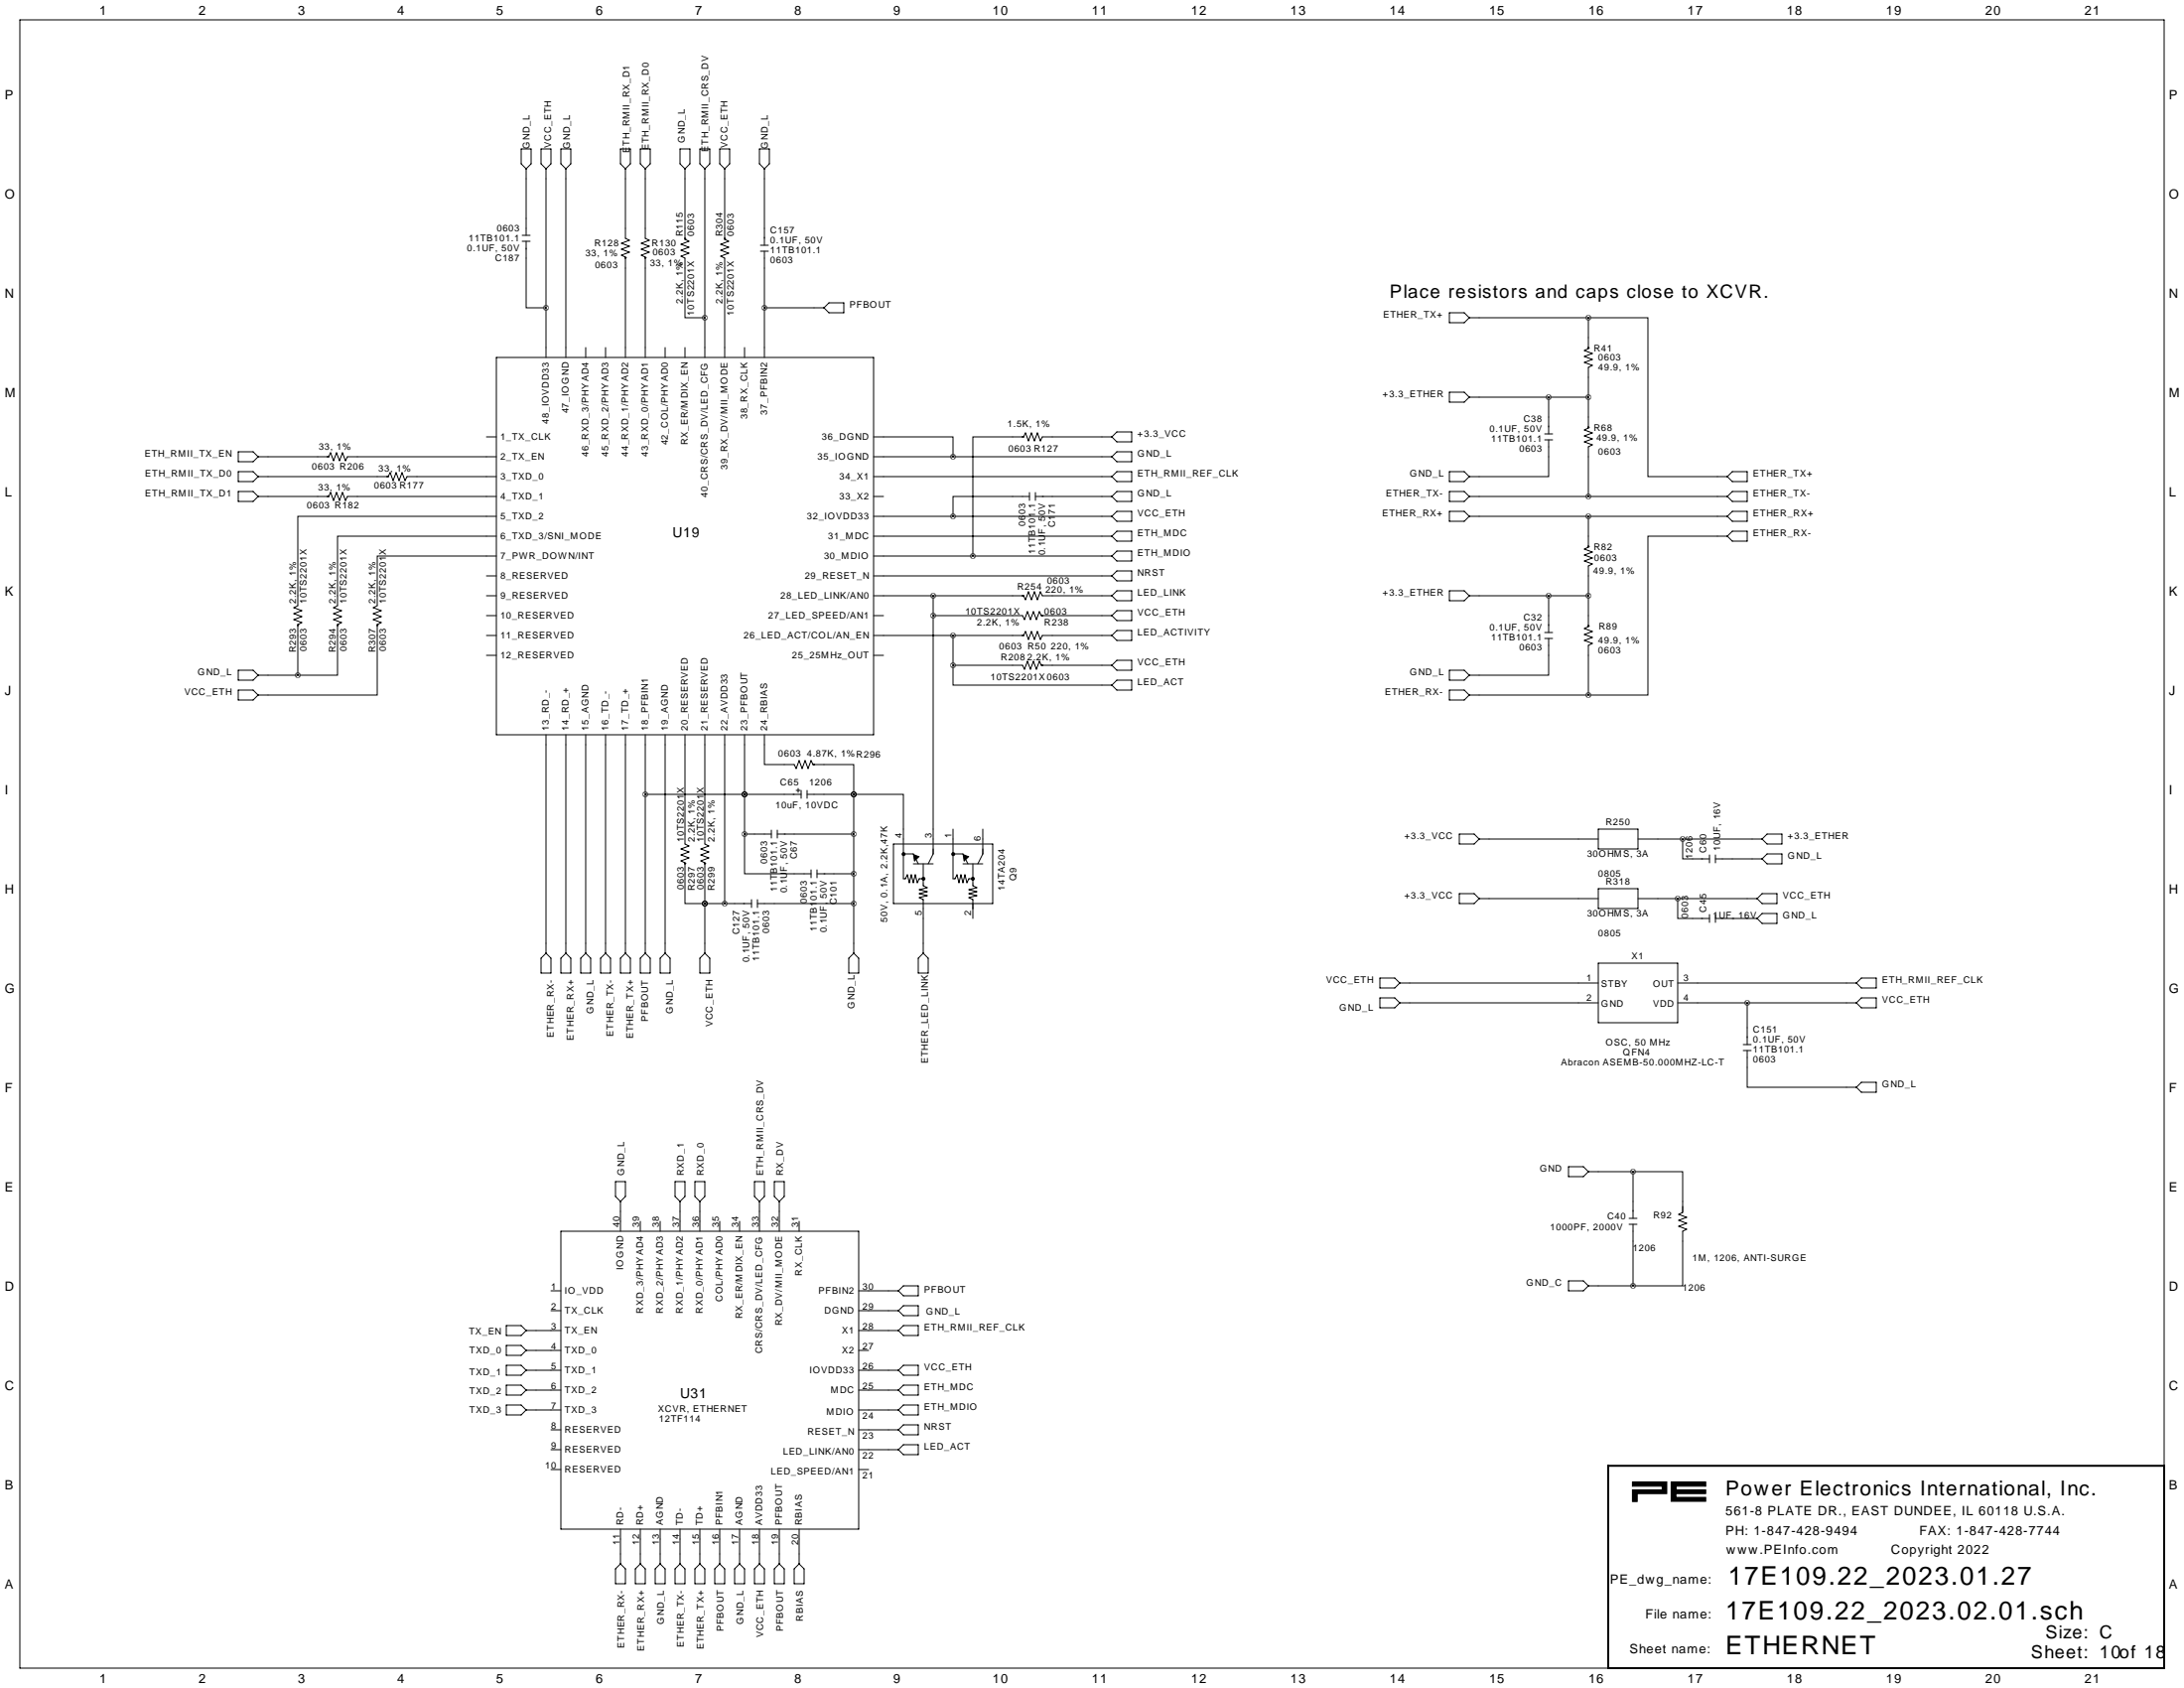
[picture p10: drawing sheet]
<svg xmlns="http://www.w3.org/2000/svg" width="559mm" height="432mm" viewBox="0 0 559 432" stroke-linecap="round" stroke-linejoin="round" font-family="sans-serif">
<path d="M233.7 218.6l1.4 .6-1.1 1zM246.4 218.6l1.4 .6-1.1 1zM417.7 379.1h8.8v3h-7.6v2h-1.2v-3h7.6v-.9h-7.6zM427.6 379.1h8.8v1.1h-7.5v.9h7.5v1h-7.6v.9h7.6v1h-8.8z" fill="#000" stroke="#000" stroke-width=".25"/>
<g fill="none" stroke="#000" stroke-width=".25">
<path d="M5.1 5.1h548.6v421.6h-548.6zM133.3 38.1h2.6v3.8l-1.3 1.3-1.3-1.3zM138.4 38.1h2.6v3.8l-1.3 1.3-1.3-1.3zM143.5 38.1h2.5v3.8l-1.2 1.3-1.3-1.3zM158.7 38.1h2.6v3.8l-1.3 1.3-1.3-1.3zM163.8 38.1h2.6v3.8l-1.3 1.3-1.3-1.3zM174 38.1h2.5v3.8l-1.2 1.3-1.3-1.3zM179.1 38.1h2.5v3.8l-1.3 1.3-1.2-1.3zM184.1 38.1h2.6v3.8l-1.3 1.3-1.3-1.3zM194.3 38.1h2.5v3.8l-1.2 1.3-1.3-1.3zM134.6 43.2v17M139.7 43.2v48.2"/>
<path d="M144.8 43.2v48.2M160 43.2v17.8l1 .5-2 .7 2 .8-2 .8 2 .7-2 .8 1 .5v25.6M165.1 43.2v17.8l1 .5-2 .7 2 .8-2 .8 2 .7-2 .8 1 .5v25.6M175.3 43.2v18l1 .5-2.1 .8 2.1 .7-2.1 .8 2.1 .8-2.1 .7 1.1 .5v15.3h5M180.3 43.2v48.2M185.4 43.2v18l1 .5-2 .8 2 .7-2 .8 2 .8-2 .7 1 .5v25.4M195.6 43.2v19.5M133.6 61.7h2M133.6 60.2h2M134.6 61.7v17h5.1M160 65.9h.1M165.1 65.9h.1"/>
<path d="M175.3 61.1h.1M185.4 61.1h.1M194.6 62.7h2M194.6 64.3h2M195.6 64.3v27.1M195.6 78.7h15.2M212.1 77.5h3.8v2.5h-3.8l-1.3-1.3zM127 91.4h96.5v96.6h-96.5zM149.9 88.9v2.5M154.9 88.9v2.5M170.2 88.9v2.5M175.3 88.9v2.5"/>
<path d="M190.5 88.9v2.5M370.8 80h3.8l1.3 1.3-1.3 1.3h-3.8zM375.9 81.3h30.5M406.4 89.1h.1M406.4 81.3h15.2v40.6h20.4M406.4 81.3v7.9l-1 .5 2 .7-2 .8 2 .7-2 .8 2 .8-1 .5v15.5l-1 .5 2 .7-2 .8 2 .8-2 .7 2 .8-1 .5v12.7M61 115.6h3.8l1.2 1.2-1.2 1.3h-3.8zM66 116.8h18.1l.5-1 .7 2.1 .8-2.1 .8 2.1 .7-2.1 .8 2.1 .5-1.1h38.1M84 116.8h.1M124.5 111.8h2.5M223.5 111.8h20.3v5M223.5 116.8h61"/>
<path d="M261.8 111.8h.1M284.5 111.8h-17.8l-.5 1-.8-2.1-.7 2.1-.8-2.1-.8 2.1-.7-2.1-.5 1.1h-13v30.4M284.5 111.8l1.3-1.3h3.8v2.5h-3.8zM285.8 115.6h3.8v2.5h-3.8l-1.3-1.3zM370.8 100.3h3.8l1.3 1.3-1.3 1.3h-3.8zM375.9 101.6h30.5M395.2 111h2.1M395.2 112.5h2.1M396.2 112.5v9.4h-20.3M396.2 101.6v9.4M406.4 109.4h.1M61 125.7h3.8l1.2 1.3-1.2 1.3h-3.8z"/>
<path d="M61 120.6h3.8l1.2 1.3-1.2 1.3h-3.8zM66 127h18.1l.5-1 .7 2 .8-2 .8 2 .7-2 .8 2 .5-1h38.1M66 121.9h33.3l.5-1 .8 2 .7-2 .8 2 .8-2 .7 2 .5-1h22.9M84 127h.1M99.2 121.9h.1M127 137.2h-40.6v17.7l-1.1 .5 2.1 .8-2.1 .8 2.1 .7-2.1 .8 2.1 .8-1 .5v12.9h-10.2M127 132.1h-50.8v22.8l-1 .5 2 .8-2 .8 2 .7-2 .8 2 .8-1 .5v12.9M223.5 127h2.6M223.5 121.9h61M223.5 132.1h61M223.5 137.2h61M263.4 127h-19.6v5.1"/>
<path d="M263.4 126v2M264.9 126v2M264.9 127h19.6M284.5 137.2l1.3-1.3h3.8v2.5h-3.8zM285.8 125.7h3.8v2.6h-3.8l-1.3-1.3zM285.8 130.8h3.8v2.5h-3.8l-1.3-1.2zM285.8 120.6h3.8v2.6h-3.8l-1.3-1.3zM370.8 120.6h3.8l1.3 1.3-1.3 1.3h-3.8zM370.8 125.7h3.8l1.3 1.3-1.3 1.3h-3.8zM370.8 130.8h3.8l1.3 1.3-1.3 1.2h-3.8zM375.9 127h66.1M375.9 132.1h66.1"/>
<path d="M406.4 139.9h.1M406.4 132.1v7.9l-1 .5 2 .7-2 .8 2 .7-2 .8 2 .8-1 .5v15.5l-1 .5 2 .7-2 .8 2 .8-2 .7 2 .8-1 .5v12.7M442 137.2h-20.4v40.6h-15.2M442 121.9l1.2-1.3h3.8v2.6h-3.8zM442 127l1.2-1.3h3.8v2.6h-3.8zM442 137.2l1.2-1.3h3.8v2.5h-3.8zM443.2 130.8h3.8v2.5h-3.8l-1.2-1.2zM76.2 159.9h.1M86.4 159.9h.1M96.5 159.9h.1M124.5 157.5h2.5M124.5 152.4h2.5"/>
<path d="M124.5 147.3h2.5M127 142.2h-30.5v12.7l-1 .5 2 .8-2 .8 2 .7-2 .8 2 .8-1 .5v18h-30.5M223.5 157.5h2.6M223.5 152.4h38.4l.5 1 .7-2 .8 2 .8-2 .7 2 .8-2 .5 1h17.8M223.5 142.2h61M223.5 147.3h61M238.8 157.5h22.8l.5 1 .8-2 .8 2 .7-2 .8 2 .7-2 .5 1h18.1M238.8 152.4v66l-1.3 2.6M261.8 152.4h.1M266.5 157.5h.1M284.5 152.4l1.3-1.3h3.8v2.6h-3.8zM284.5 147.3l1.3-1.3h3.8v2.6h-3.8z"/>
<path d="M285.8 141h3.8v2.5h-3.8l-1.3-1.3zM285.8 156.2h3.8v2.6h-3.8l-1.3-1.3zM370.8 151.1h3.8l1.3 1.3-1.3 1.3h-3.8zM375.9 152.4h30.5M396.2 152.4v9.4M61 176.5h3.8l1.2 1.3-1.2 1.3h-3.8zM61 171.4h3.8l1.2 1.3-1.2 1.3h-3.8zM66 172.7h10.2M124.5 162.6h2.5M124.5 167.6h2.5M223.5 162.6h38.4l.5-1.1 .7 2.1 .8-2.1 .8 2.1 .7-2.1 .8 2.1 .5-1h17.8M223.5 167.6h2.6"/>
<path d="M243.8 170.2v5.1h40.7M243.8 170.2h17.8l.5 1 .8-2 .8 2 .7-2 .8 2 .7-2 .5 1h18.1M243.8 162.6v7.6M261.8 162.6h.1M266.5 170.2h.1M284.5 162.6l1.3-1.3h3.8v2.5h-3.8zM285.8 174h3.8v2.5h-3.8l-1.3-1.2zM285.8 168.9h3.8v2.5h-3.8l-1.3-1.2zM370.8 171.4h3.8l1.3 1.3-1.3 1.3h-3.8zM370.8 176.5h3.8l1.3 1.3-1.3 1.3h-3.8zM375.9 177.8h30.5M395.2 161.8h2.1"/>
<path d="M395.2 163.3h2.1M396.2 163.3v9.4h-20.3M406.4 160.2h.1M139.7 188v55.8M144.8 188v55.8M149.9 188v55.8M154.9 188v55.8M160 188v55.8M165.1 188v55.8M170.2 188v55.8M175.3 188v27.9l1 .5-2.1 .8 2.1 .7-2.1 .8 2.1 .8-2.1 .7 1.1 .5v10.4h5M180.3 188v27.9l1.1 .5-2.1 .8 2.1 .7-2.1 .8 2.1 .8-2.1 .7 1 .5v23.1"/>
<path d="M185.4 188v43.1M190.5 188v25.4M195.6 188v7.6h7.6l.5 1 .8-2 .7 2 .8-2 .8 2 .7-2 .5 1h10.4v7.6M208.1 195.6h.1M165.1 203.2h39.9M190.5 203.2h.1M190.5 213.4v10.1h17M190.5 213.4h6.9M197.4 212.3v2.1M198.9 212.3v2.1M198.9 213.4h19.5M203.7 202.2h1"/>
<path d="M204.2 201.7v1M205 202.2v2M206.5 203.2h11.9M206.5 202.2v2M218.4 203.2h12.7v21.6h.5l.6-1 .5 2 .5-2 .5 2 .5-2 .5 2 .5-1h1M218.4 203.2h.1M218.4 203.2v40.6M228.6 215.9h25.4v15.2h-25.4zM231.1 218.4h2.6l1.2 2.6M243.8 218.4h2.6l1.2 2.6M243.8 212.1v12.7h.5l.6-1 .5 2 .5-2 .5 2 .5-2 .5 2 .5-1h1M251.5 212.1v6.3l-1.3 2.6"/>
<path d="M373.4 213.4h3.8l1.3 1.2-1.3 1.3h-3.8zM378.5 214.6h30.4M408.9 212.1h10.2v5.1h-10.2zM419.1 214.6h31.7M430.5 214.6v5.1h6.9M437.4 218.7v2M438.9 218.7v2M438.9 219.7h11.9M450.8 219.7l1.3-1.3h3.8v2.6h-3.8zM452.1 213.4h3.8v2.5h-3.8l-1.3-1.3zM175.3 220.8h.1M180.3 220.8h.1"/>
<path d="M180.3 231.1h.1M180.3 231.1h12M192.3 230.1v2.1M193.8 230.1v2.1M193.8 231.1h24.6M207.5 222.5v2M209 222.5v2M209 223.5h9.4M233.7 221h5.1M236.2 221v5.6l1 .5-2 .5 2 .5-2 .5 2 .5-2 .5 1 .5v13.7M246.4 221h5.1M248.9 221v5.6l1 .5-2 .5 2 .5-2 .5 2 .5-2 .5 1 .5v4.8"/>
<path d="M373.4 228.6h3.8l1.3 1.3-1.3 1.2h-3.8zM378.5 229.9h30.4M408.9 227.3h10.2v5.1h-10.2zM419.1 229.9h30.5M429.3 229.9v5h8.1M437.4 233.9v2.1M438.9 233.9v2.1M438.9 234.9h10.7M449.6 234.9l1.2-1.2h3.9v2.5h-3.9zM450.8 228.6h3.9v2.5h-3.9l-1.2-1.2zM138.4 245.1l1.3-1.3 1.3 1.3v3.8h-2.6zM143.5 245.1l1.3-1.3 1.2 1.3v3.8h-2.5z"/>
<path d="M148.6 245.1l1.3-1.3 1.2 1.3v3.8h-2.5zM153.7 245.1l1.2-1.3 1.3 1.3v3.8h-2.5zM158.7 245.1l1.3-1.3 1.3 1.3v3.8h-2.6zM163.8 245.1l1.3-1.3 1.3 1.3v3.8h-2.6zM168.9 245.1l1.3-1.3 1.2 1.3v3.8h-2.5zM179.1 245.1l1.2-1.3 1.3 1.3v3.8h-2.5zM217.2 245.1l1.2-1.3 1.3 1.3v3.8h-2.5zM234.9 245.1l1.3-1.3 1.3 1.3v3.8h-2.6zM353.1 255.3h3.8l1.2 1.2-1.2 1.3h-3.8zM353.1 250.2h3.8l1.2 1.3-1.2 1.2h-3.8zM358.1 251.5h50.8M358.1 256.5h50.8"/>
<path d="M408.9 246.4h20.4v15.2h-20.4zM429.3 251.5h45.7M429.3 256.5h45.7M447 256.5v10.7M476.2 255.3h3.9v2.5h-3.9l-1.2-1.3zM476.2 250.2h3.9v2.5h-3.9l-1.2-1.2zM446 267.2h2.1M446 268.7h2.1M447 268.7v9.4h28M476.2 276.9h3.9v2.5h-3.9l-1.2-1.3zM401.3 298.4h3.8l1.3 1.3-1.3 1.3h-3.8zM406.4 299.7h11.4"/>
<path d="M417.8 299.7h12.7v10.4l-1 .5 2 .8-2 .8 2 .7-2 .8 2 .8-1 .5v13.9h-12.7M417.8 299.7v12M143.5 315h76.2v76.2h-76.2zM157.5 302.3h2.5v3.8l-1.3 1.2-1.2-1.2zM158.7 307.3v7.7M163.8 312.4v2.6M168.9 312.4v2.6M172.7 302.3h2.6v3.8l-1.3 1.2-1.3-1.2zM174 307.3v7.7M177.8 302.3h2.5v3.8l-1.2 1.2-1.3-1.2zM179.1 307.3v7.7M184.1 312.4v2.6"/>
<path d="M189.2 312.4v2.6M193 302.3h2.6v3.8l-1.3 1.2-1.3-1.2zM194.3 307.3v7.7M198.1 302.3h2.6v3.8l-1.3 1.2-1.3-1.2zM199.4 307.3v7.7M204.5 312.4v2.6M416.8 311.7h2M416.8 313.2h2M417.8 313.2v15.7M129.5 339.1h3.8l1.3 1.3-1.3 1.2h-3.8zM141 330.2h2.5M141 335.3h2.5"/>
<path d="M219.7 330.2h10.2M219.7 335.3h10.2M229.9 330.2l1.2-1.3h3.8v2.6h-3.8zM229.9 335.3l1.2-1.3h3.8v2.5h-3.8zM401.3 327.7h3.8l1.3 1.2-1.3 1.3h-3.8zM406.4 328.9h11.4M129.5 359.4h3.8l1.3 1.3-1.3 1.2h-3.8zM129.5 354.3h3.8l1.3 1.3-1.3 1.3h-3.8zM129.5 349.2h3.8l1.3 1.3-1.3 1.3h-3.8zM129.5 344.2h3.8l1.3 1.2-1.3 1.3h-3.8zM134.6 340.4h8.9M134.6 345.4h8.9"/>
<path d="M134.6 350.5h8.9M134.6 355.6h8.9M219.7 340.4h10.2M219.7 345.4h2.5M219.7 350.5h10.2M219.7 355.6h10.2M229.9 340.4l1.2-1.3h3.8v2.5h-3.8zM229.9 350.5l1.2-1.3h3.8v2.6h-3.8zM229.9 355.6l1.2-1.3h3.8v2.6h-3.8zM134.6 360.7h8.9M141 365.8h2.5M141 370.8h2.5"/>
<path d="M141 375.9h2.5M219.7 360.7h10.2M219.7 365.8h10.2M219.7 370.8h10.2M219.7 375.9h2.5M229.9 365.8l1.2-1.3h3.8v2.5h-3.8zM229.9 360.7l1.2-1.3h3.8v2.5h-3.8zM229.9 370.8l1.2-1.2h3.8v2.5h-3.8zM158.7 391.2v8.8M163.8 391.2v8.8M168.9 391.2v8.8M174 391.2v8.8"/>
<path d="M179.1 391.2v8.8M184.1 391.2v8.8M189.2 391.2v8.8M194.3 391.2v8.8M199.4 391.2v8.8M204.5 391.2v8.8M157.5 401.3l1.2-1.3 1.3 1.3v3.8h-2.5zM162.6 401.3l1.2-1.3 1.3 1.3v3.8h-2.5zM168.9 400l1.3 1.3v3.8h-2.6v-3.8zM172.7 401.3l1.3-1.3 1.3 1.3v3.8h-2.6zM177.8 401.3l1.3-1.3 1.2 1.3v3.8h-2.5zM184.1 400l1.3 1.3v3.8h-2.5v-3.8z"/>
<path d="M188 401.3l1.2-1.3 1.3 1.3v3.8h-2.5zM194.3 400l1.3 1.3v3.8h-2.6v-3.8zM198.1 401.3l1.3-1.3 1.3 1.3v3.8h-2.6zM204.5 400l1.2 1.3v3.8h-2.5v-3.8z"/>
</g>
<g fill="none" stroke="#000" stroke-width=".51">
<path d="M411.5 375h142.2v51.7h-142.2z"/>
<circle cx="231.2" cy="218.5" r=".25"/>
<circle cx="243.9" cy="218.5" r=".25"/>
<circle cx="236.3" cy="224.8" r=".25"/>
<circle cx="248.9" cy="224.8" r=".25"/>
</g>
<path d="M429.2 229.9a.05 .05 0 0 0 .1 0 .05 .05 0 0 0-.1 0zM430.5 214.6a.05 .05 0 0 0 .1 0 .05 .05 0 0 0-.1 0zM447 256.5a.05 .05 0 0 0 .1 0 .05 .05 0 0 0-.1 0zM396.2 152.4a.05 .05 0 0 0 .1 0 .05 .05 0 0 0-.1 0zM417.8 299.7a.05 .05 0 0 0 .1 0 .05 .05 0 0 0-.1 0zM417.8 328.9a.05 .05 0 0 0 .1 0 .05 .05 0 0 0-.1 0zM243.8 132.1a.05 .05 0 0 0 .1 0 .05 .05 0 0 0-.1 0zM185.4 231.1a.05 .05 0 0 0 .1 0 .05 .05 0 0 0-.1 0zM248.9 142.2a.05 .05 0 0 0 .1 0 .05 .05 0 0 0-.1 0zM195.5 78.7a.05 .05 0 0 0 .1 0 .05 .05 0 0 0-.1 0zM218.4 203.2a.05 .05 0 0 0 .1 0 .05 .05 0 0 0-.1 0zM180.3 231.1a.05 .05 0 0 0 .1 0 .05 .05 0 0 0-.1 0zM218.4 223.5a.05 .05 0 0 0 .1 0 .05 .05 0 0 0-.1 0zM218.4 213.4a.05 .05 0 0 0 .1 0 .05 .05 0 0 0-.1 0zM180.3 231.1a.05 .05 0 0 0 .1 0 .05 .05 0 0 0-.1 0zM243.8 162.6a.05 .05 0 0 0 .1 0 .05 .05 0 0 0-.1 0zM243.8 116.8a.05 .05 0 0 0 .1 0 .05 .05 0 0 0-.1 0zM218.4 231.1a.05 .05 0 0 0 .1 0 .05 .05 0 0 0-.1 0zM238.7 152.4a.05 .05 0 0 0 .1 0 .05 .05 0 0 0-.1 0zM238.7 157.5a.05 .05 0 0 0 .1 0 .05 .05 0 0 0-.1 0zM218.4 203.2a.05 .05 0 0 0 .1 0 .05 .05 0 0 0-.1 0zM243.8 170.2a.05 .05 0 0 0 .1 0 .05 .05 0 0 0-.1 0zM180.3 81.3a.05 .05 0 0 0 .1 0 .05 .05 0 0 0-.1 0zM396.2 101.6a.05 .05 0 0 0 .1 0 .05 .05 0 0 0-.1 0z" fill="#000" stroke="#000" stroke-width="1.3"/>
<g font-size="6.6">
<text x="442.2" y="405.4">17E109.22_2023.01.27</text>
<text x="441.5" y="414.3">17E109.22_2023.02.01.sch</text>
<text x="441.5" y="423.2">ETHERNET</text>
</g>
<text font-size="5.3" x="441.5" y="382.6">Power Electronics International, Inc.</text>
<text font-size="4.7" x="355.6" y="76.2">Place resistors and caps close to XCVR.</text>
<g font-size="4.6">
<text x="523.3" y="419.1">Size: C</text>
<text x="519.6" y="424.2">Sheet: 10of 18</text>
</g>
<g font-size="3.6">
<text x="172.1" y="137.4">U19</text>
<text x="174" y="357.6">U31</text>
</g>
<g font-size="3.3">
<text x="25.4" y="3.8">1</text>
<text x="50.8" y="3.8">2</text>
<text x="76.2" y="3.8">3</text>
<text x="101.6" y="3.8">4</text>
<text x="127" y="3.8">5</text>
<text x="152.4" y="3.8">6</text>
<text x="177.8" y="3.8">7</text>
<text x="203.2" y="3.8">8</text>
<text x="228.6" y="3.8">9</text>
<text x="254" y="3.8">10</text>
<text x="279.4" y="3.8">11</text>
<text x="304.8" y="3.8">12</text>
<text x="330.2" y="3.8">13</text>
<text x="355.6" y="3.8">14</text>
<text x="381" y="3.8">15</text>
<text x="406.4" y="3.8">16</text>
<text x="431.8" y="3.8">17</text>
<text x="457.2" y="3.8">18</text>
<text x="482.6" y="3.8">19</text>
<text x="508" y="3.8">20</text>
<text x="533.4" y="3.8">21</text>
<text x="1.3" y="25.4">P</text>
<text x="555" y="25.4">P</text>
<text x="1.3" y="50.8">O</text>
<text x="555" y="50.8">O</text>
<text x="1.3" y="76.2">N</text>
<text x="555" y="76.2">N</text>
<text x="1.3" y="101.6">M</text>
<text x="555" y="101.6">M</text>
<text x="1.3" y="127">L</text>
<text x="555" y="127">L</text>
<text x="1.3" y="152.4">K</text>
<text x="555" y="152.4">K</text>
<text x="1.3" y="177.8">J</text>
<text x="555" y="177.8">J</text>
<text x="1.3" y="203.2">I</text>
<text x="555" y="203.2">I</text>
<text x="1.3" y="228.6">H</text>
<text x="555" y="228.6">H</text>
<text x="1.3" y="254">G</text>
<text x="555" y="254">G</text>
<text x="1.3" y="279.4">F</text>
<text x="555" y="279.4">F</text>
<text x="1.3" y="304.8">E</text>
<text x="555" y="304.8">E</text>
<text x="1.3" y="330.2">D</text>
<text x="555" y="330.2">D</text>
<text x="1.3" y="355.6">C</text>
<text x="555" y="355.6">C</text>
<text x="1.3" y="381">B</text>
<text x="555" y="381">B</text>
<text x="441.5" y="387.7">561-8 PLATE DR., EAST DUNDEE, IL 60118 U.S.A.</text>
<text x="441.5" y="392.7">PH: 1-847-428-9494</text>
<text x="491.1" y="392.6">FAX: 1-847-428-7744</text>
<text x="441.7" y="397.6">www.PEInfo.com</text>
<text x="483.9" y="397.5">Copyright 2022</text>
<text x="1.3" y="406.4">A</text>
<text x="411.9" y="405.1">PE_dwg_name:</text>
<text x="555" y="406.4">A</text>
<text x="421" y="414">File name:</text>
<text x="416.9" y="422.9">Sheet name:</text>
<text x="25.4" y="430.5">1</text>
<text x="50.8" y="430.5">2</text>
<text x="76.2" y="430.5">3</text>
<text x="101.6" y="430.5">4</text>
<text x="127" y="430.5">5</text>
<text x="152.4" y="430.5">6</text>
<text x="177.8" y="430.5">7</text>
<text x="203.2" y="430.5">8</text>
<text x="228.6" y="430.5">9</text>
<text x="254" y="430.5">10</text>
<text x="279.4" y="430.5">11</text>
<text x="304.8" y="430.5">12</text>
<text x="330.2" y="430.5">13</text>
<text x="355.6" y="430.5">14</text>
<text x="381" y="430.5">15</text>
<text x="406.4" y="430.5">16</text>
<text x="431.8" y="430.5">17</text>
<text x="457.2" y="430.5">18</text>
<text x="482.6" y="430.5">19</text>
<text x="508" y="430.5">20</text>
<text x="533.4" y="430.5">21</text>
</g>
<g font-size="2.4">
<text x="135.5" y="38.1" transform="rotate(-90 135.5 38.1)">GND_L</text>
<text x="141" y="37.8" transform="rotate(-90 141 37.8)">VCC_ETH</text>
<text x="145.9" y="38.1" transform="rotate(-90 145.9 38.1)">GND_L</text>
<text x="161.1" y="39" transform="rotate(-90 161.1 39)">ETH_RMII_RX_D1</text>
<text x="166" y="38.4" transform="rotate(-90 166 38.4)">ETH_RMII_RX_D0</text>
<text x="175.3" y="36.6" transform="rotate(-90 175.3 36.6)">GND_L</text>
<text x="181.2" y="38.7" transform="rotate(-90 181.2 38.7)">ETH_RMII_CRS_DV</text>
<text x="186.1" y="37.8" transform="rotate(-90 186.1 37.8)">VCC_ETH</text>
<text x="196.5" y="38.1" transform="rotate(-90 196.5 38.1)">GND_L</text>
<text x="127.1" y="59.2">0603</text>
<text x="197.1" y="59.7">C157</text>
<text x="119.5" y="64.2">0.1UF, 50V</text>
<text x="119.9" y="61.7">11TB101.1</text>
<text x="149.8" y="65.6">33, 1%</text>
<text x="152.1" y="62.9">R128</text>
<text x="166.8" y="63">R130</text>
<text x="167" y="65.4">0603</text>
<text x="174.8" y="60.5" transform="rotate(-90 174.8 60.5)">R115</text>
<text x="177.5" y="60.5" transform="rotate(-90 177.5 60.5)">0603</text>
<text x="184.9" y="60.5" transform="rotate(-90 184.9 60.5)">R304</text>
<text x="187.7" y="60.5" transform="rotate(-90 187.7 60.5)">0603</text>
<text x="197.1" y="64.7">11TB101.1</text>
<text x="197.1" y="62.2">0.1UF, 50V</text>
<text x="126.7" y="66.8">C187</text>
<text x="152.2" y="68.6">0603</text>
<text x="166.3" y="68.1">33, 1%</text>
<text x="197.1" y="67.3">0603</text>
<text x="174.8" y="77.7" transform="rotate(-90 174.8 77.7)">2.2K, 1%</text>
<text x="184.9" y="77.7" transform="rotate(-90 184.9 77.7)">2.2K, 1%</text>
<text x="177.5" y="80.7" transform="rotate(-90 177.5 80.7)">10TS2201X</text>
<text x="187.7" y="80.7" transform="rotate(-90 187.7 80.7)">10TS2201X</text>
<text x="217.4" y="78.7">PFBOUT</text>
<text x="354" y="81.3">ETHER_TX+</text>
<text x="407.8" y="89.9">R41</text>
<text x="408.9" y="94.7">49.9, 1%</text>
<text x="408.9" y="92.1">0603</text>
<text x="353.8" y="101.6">+3.3_ETHER</text>
<text x="145.5" y="105.8" transform="rotate(-90 145.5 105.8)">47_IOGND</text>
<text x="191.2" y="107.3" transform="rotate(-90 191.2 107.3)">38_RX_CLK</text>
<text x="196.3" y="106.2" transform="rotate(-90 196.3 106.2)">37_PFBIN2</text>
<text x="389.8" y="107.9">C38</text>
<text x="128" y="112.5">1_TX_CLK</text>
<text x="140.4" y="108.5" transform="rotate(-90 140.4 108.5)">48_IOVDD33</text>
<text x="170.9" y="113.9" transform="rotate(-90 170.9 113.9)">42_COL/PHYAD0</text>
<text x="176" y="113.9" transform="rotate(-90 176 113.9)">RX_ER/MDIX_EN</text>
<text x="210.3" y="112.5">36_DGND</text>
<text x="257.8" y="109.3">1.5K, 1%</text>
<text x="291.1" y="111.8">+3.3_VCC</text>
<text x="381.1" y="110.5">0.1UF, 50V</text>
<text x="381.5" y="113">11TB101.1</text>
<text x="407.8" y="110.2">R68</text>
<text x="408.4" y="112.7">49.9, 1%</text>
<text x="37" y="116.8">ETH_RMII_TX_EN</text>
<text x="81.6" y="115">33, 1%</text>
<text x="128" y="117.6">2_TX_EN</text>
<text x="150.6" y="116.9" transform="rotate(-90 150.6 116.9)">46_RXD_3/PHYAD4</text>
<text x="155.7" y="116.9" transform="rotate(-90 155.7 116.9)">45_RXD_2/PHYAD3</text>
<text x="160.8" y="116.9" transform="rotate(-90 160.8 116.9)">44_RXD_1/PHYAD2</text>
<text x="165.8" y="116.9" transform="rotate(-90 165.8 116.9)">43_RXD_0/PHYAD1</text>
<text x="209.2" y="117.6">35_IOGND</text>
<text x="258" y="115.6">0603 R127</text>
<text x="291.1" y="116.8">GND_L</text>
<text x="388.7" y="115.5">0603</text>
<text x="408.9" y="116.3">0603</text>
<text x="37.2" y="121.9">ETH_RMII_TX_D0</text>
<text x="79.8" y="120.1">0603 R206</text>
<text x="81.4" y="125.5">33, 1%</text>
<text x="95.7" y="125">0603 R177</text>
<text x="96.9" y="120.5">33, 1%</text>
<text x="128" y="122.7">3_TXD_0</text>
<text x="186.2" y="120.2" transform="rotate(-90 186.2 120.2)">39_RX_DV/MII_MODE</text>
<text x="214.8" y="122.7">34_X1</text>
<text x="291.1" y="121.9">ETH_RMII_REF_CLK</text>
<text x="360.7" y="121.9">GND_L</text>
<text x="448.6" y="121.9">ETHER_TX+</text>
<text x="37.2" y="127">ETH_RMII_TX_D1</text>
<text x="78.5" y="130">0603 R182</text>
<text x="128" y="127.7">4_TXD_1</text>
<text x="181.1" y="127.2" transform="rotate(-90 181.1 127.2)">40_CRS/CRS_DV/LED_CFG</text>
<text x="214.8" y="127.7">33_X2</text>
<text x="291.1" y="127">GND_L</text>
<text x="354.6" y="127">ETHER_TX-</text>
<text x="448.6" y="127">ETHER_TX-</text>
<text x="128" y="132.8">5_TXD_2</text>
<text x="128" y="137.9">6_TXD_3/SNI_MODE</text>
<text x="206.5" y="132.8">32_IOVDD33</text>
<text x="211.9" y="137.9">31_MDC</text>
<text x="262.4" y="134.5" transform="rotate(-90 262.4 134.5)">0603</text>
<text x="270" y="134.9" transform="rotate(-90 270 134.9)">C171</text>
<text x="291.1" y="132.1">VCC_ETH</text>
<text x="291.1" y="137.2">ETH_MDC</text>
<text x="353.7" y="132.1">ETHER_RX+</text>
<text x="448.6" y="132.1">ETHER_RX+</text>
<text x="448.6" y="137.2">ETHER_RX-</text>
<text x="128" y="143">7_PWR_DOWN/INT</text>
<text x="210.8" y="143">30_MDIO</text>
<text x="264.9" y="141.7" transform="rotate(-90 264.9 141.7)">11TB101.1</text>
<text x="267.4" y="142.1" transform="rotate(-90 267.4 142.1)">0.1UF, 50V</text>
<text x="291.1" y="142.2">ETH_MDIO</text>
<text x="407.8" y="140.7">R82</text>
<text x="407.9" y="143.5">0603</text>
<text x="128" y="148.1">8_RESERVED</text>
<text x="205.9" y="148.1">29_RESET_N</text>
<text x="267.9" y="149.3">0603</text>
<text x="291.1" y="147.3">NRST</text>
<text x="407.7" y="146.8">49.9, 1%</text>
<text x="75.7" y="154.4" transform="rotate(-90 75.7 154.4)">2.2K, 1%</text>
<text x="78.5" y="154.4" transform="rotate(-90 78.5 154.4)">10TS2201X</text>
<text x="85.9" y="154.4" transform="rotate(-90 85.9 154.4)">2.2K, 1%</text>
<text x="88.6" y="154.4" transform="rotate(-90 88.6 154.4)">10TS2201X</text>
<text x="96" y="154.4" transform="rotate(-90 96 154.4)">2.2K, 1%</text>
<text x="98.8" y="154.4" transform="rotate(-90 98.8 154.4)">10TS2201X</text>
<text x="128" y="153.1">9_RESERVED</text>
<text x="199.7" y="153.1">28_LED_LINK/AN0</text>
<text x="260.3" y="150.8">R254</text>
<text x="267.5" y="151.7">220, 1%</text>
<text x="291.1" y="152.4">LED_LINK</text>
<text x="353.8" y="152.4">+3.3_ETHER</text>
<text x="128" y="158.2">10_RESERVED</text>
<text x="196.6" y="158.2">27_LED_SPEED/AN1</text>
<text x="247" y="157.2">10TS2201X</text>
<text x="250" y="160">2.2K, 1%</text>
<text x="267.2" y="160">R238</text>
<text x="267.2" y="157.2">0603</text>
<text x="291.1" y="157.5">VCC_ETH</text>
<text x="381.1" y="161.3">0.1UF, 50V</text>
<text x="389.8" y="158.7">C32</text>
<text x="409" y="161">R89</text>
<text x="75.7" y="166.9" transform="rotate(-90 75.7 166.9)">R293</text>
<text x="78.5" y="166.5" transform="rotate(-90 78.5 166.5)">0603</text>
<text x="85.9" y="166.9" transform="rotate(-90 85.9 166.9)">R294</text>
<text x="88.6" y="166.5" transform="rotate(-90 88.6 166.5)">0603</text>
<text x="96" y="166.9" transform="rotate(-90 96 166.9)">R307</text>
<text x="98.8" y="166.5" transform="rotate(-90 98.8 166.5)">0603</text>
<text x="128" y="163.3">11_RESERVED</text>
<text x="190.3" y="163.3">26_LED_ACT/COL/AN_EN</text>
<text x="255.7" y="166.1">0603 R50</text>
<text x="268.9" y="166.1">220, 1%</text>
<text x="291.1" y="162.6">LED_ACTIVITY</text>
<text x="381.5" y="163.8">11TB101.1</text>
<text x="388.7" y="166.3">0603</text>
<text x="408.9" y="164.5">49.9, 1%</text>
<text x="408.9" y="167.1">0603</text>
<text x="50.6" y="172.7">GND_L</text>
<text x="128" y="168.4">12_RESERVED</text>
<text x="202.7" y="168.4">25_25MHz_OUT</text>
<text x="253.4" y="173.9">10TS2201X0603</text>
<text x="256.1" y="169">R2082.2K, 1%</text>
<text x="291.1" y="170.2">VCC_ETH</text>
<text x="360.7" y="172.7">GND_L</text>
<text x="47.2" y="177.8">VCC_ETH</text>
<text x="291.1" y="175.3">LED_ACT</text>
<text x="354.4" y="177.8">ETHER_RX-</text>
<text x="140.4" y="186.9" transform="rotate(-90 140.4 186.9)">13_RD_-</text>
<text x="145.5" y="186.9" transform="rotate(-90 145.5 186.9)">14_RD_+</text>
<text x="150.6" y="186.9" transform="rotate(-90 150.6 186.9)">15_AGND</text>
<text x="155.7" y="186.9" transform="rotate(-90 155.7 186.9)">16_TD_-</text>
<text x="160.8" y="186.9" transform="rotate(-90 160.8 186.9)">17_TD_+</text>
<text x="165.8" y="186.9" transform="rotate(-90 165.8 186.9)">18_PFBIN1</text>
<text x="170.9" y="186.9" transform="rotate(-90 170.9 186.9)">19_AGND</text>
<text x="176" y="186.9" transform="rotate(-90 176 186.9)">20_RESERVED</text>
<text x="181.1" y="186.9" transform="rotate(-90 181.1 186.9)">21_RESERVED</text>
<text x="186.2" y="186.9" transform="rotate(-90 186.2 186.9)">22_AVDD33</text>
<text x="191.2" y="186.9" transform="rotate(-90 191.2 186.9)">23_PFBOUT</text>
<text x="196.3" y="186.9" transform="rotate(-90 196.3 186.9)">24_RBIAS</text>
<text x="199.1" y="193.6">0603</text>
<text x="206.5" y="193.6">4.87K, 1%R296</text>
<text x="199.6" y="201">C65</text>
<text x="207" y="201">1206</text>
<text x="198.4" y="206.9">10uF, 10VDC</text>
<text x="175" y="215.4" transform="rotate(-90 175 215.4)">10TS2201X</text>
<text x="177.7" y="215.4" transform="rotate(-90 177.7 215.4)">2.2K, 1%</text>
<text x="180" y="215.4" transform="rotate(-90 180 215.4)">10TS2201X</text>
<text x="182.8" y="215.4" transform="rotate(-90 182.8 215.4)">2.2K, 1%</text>
<text x="230.8" y="214.3" transform="rotate(-90 230.8 214.3)">4</text>
<text x="238.4" y="214.4" transform="rotate(-90 238.4 214.4)">3</text>
<text x="243.5" y="214.4" transform="rotate(-90 243.5 214.4)">1</text>
<text x="251" y="215.1" transform="rotate(-90 251 215.1)">6</text>
<text x="359.4" y="214.6">+3.3_VCC</text>
<text x="410.8" y="211.1">R250</text>
<text x="457.5" y="214.6">+3.3_ETHER</text>
<text x="196.3" y="220.9" transform="rotate(-90 196.3 220.9)">0603</text>
<text x="203.9" y="219.8" transform="rotate(-90 203.9 219.8)">C67</text>
<text x="406.1" y="219.1">30OHMS, 3A</text>
<text x="433" y="219.7" transform="rotate(-90 433 219.7)">1206</text>
<text x="436.6" y="218.1" transform="rotate(-90 436.6 218.1)">C60</text>
<text x="440.1" y="217.7" transform="rotate(-90 440.1 217.7)">10UF, 16V</text>
<text x="457.5" y="219.7">GND_L</text>
<text x="175" y="227.5" transform="rotate(-90 175 227.5)">0603</text>
<text x="177.7" y="227.9" transform="rotate(-90 177.7 227.9)">R297</text>
<text x="180" y="227.5" transform="rotate(-90 180 227.5)">0603</text>
<text x="182.8" y="227.9" transform="rotate(-90 182.8 227.9)">R299</text>
<text x="257" y="227.8" transform="rotate(-90 257 227.8)">14TA204</text>
<text x="260" y="225.4" transform="rotate(-90 260 225.4)">Q9</text>
<text x="408.9" y="224.3">0805</text>
<text x="410.8" y="226.3">R318</text>
<text x="198.9" y="228.1" transform="rotate(-90 198.9 228.1)">11TB101.1</text>
<text x="201.4" y="228.5" transform="rotate(-90 201.4 228.5)">0.1UF, 50V</text>
<text x="206.5" y="231" transform="rotate(-90 206.5 231)">0603</text>
<text x="214.1" y="231.4" transform="rotate(-90 214.1 231.4)">C101</text>
<text x="359.4" y="229.9">+3.3_VCC</text>
<text x="436.6" y="233.3" transform="rotate(-90 436.6 233.3)">C45</text>
<text x="456.2" y="229.9">VCC_ETH</text>
<text x="189.2" y="239" transform="rotate(-90 189.2 239)">C127</text>
<text x="196.8" y="238.6" transform="rotate(-90 196.8 238.6)">0603</text>
<text x="209" y="238.2" transform="rotate(-90 209 238.2)">11TB101.1</text>
<text x="211.6" y="238.6" transform="rotate(-90 211.6 238.6)">0.1UF, 50V</text>
<text x="227.1" y="235.9" transform="rotate(-90 227.1 235.9)">50V, 0.1A, 2.2K,47K</text>
<text x="235.9" y="234.2" transform="rotate(-90 235.9 234.2)">5</text>
<text x="248.5" y="234.1" transform="rotate(-90 248.5 234.1)">2</text>
<text x="406.1" y="234.4">30OHMS, 3A</text>
<text x="408.9" y="239.5">0805</text>
<text x="431.9" y="234.9" transform="rotate(-90 431.9 234.9)">0603</text>
<text x="438.3" y="234.9">1UF, 16V</text>
<text x="456.2" y="234.9">GND_L</text>
<text x="194.3" y="245.8" transform="rotate(-90 194.3 245.8)">11TB101.1</text>
<text x="417.5" y="245.4">X1</text>
<text x="191.7" y="246.2" transform="rotate(-90 191.7 246.2)">0.1UF, 50V</text>
<text x="339.3" y="251.5">VCC_ETH</text>
<text x="405.9" y="251">1</text>
<text x="430.8" y="251">3</text>
<text x="481.6" y="251.5">ETH_RMII_REF_CLK</text>
<text x="405.9" y="256">2</text>
<text x="409.7" y="252.4">STBY</text>
<text x="409.7" y="257.5">GND</text>
<text x="422.9" y="252.4">OUT</text>
<text x="422.9" y="257.5">VDD</text>
<text x="430.8" y="256">4</text>
<text x="481.6" y="256.5">VCC_ETH</text>
<text x="151.8" y="259.3" transform="rotate(-90 151.8 259.3)">GND_L</text>
<text x="165.9" y="261.3" transform="rotate(-90 165.9 261.3)">PFBOUT</text>
<text x="172.2" y="259.3" transform="rotate(-90 172.2 259.3)">GND_L</text>
<text x="182.3" y="262.7" transform="rotate(-90 182.3 262.7)">VCC_ETH</text>
<text x="218.6" y="258.1" transform="rotate(-90 218.6 258.1)">GND_L</text>
<text x="342.7" y="258.5">GND_L</text>
<text x="141.7" y="265.4" transform="rotate(-90 141.7 265.4)">ETHER_RX-</text>
<text x="146.8" y="266.1" transform="rotate(-90 146.8 266.1)">ETHER_RX+</text>
<text x="156.9" y="265.1" transform="rotate(-90 156.9 265.1)">ETHER_TX-</text>
<text x="162" y="265.8" transform="rotate(-90 162 265.8)">ETHER_TX+</text>
<text x="410.8" y="267.4">OSC, 50 MHz</text>
<text x="415.3" y="269.9">QFN4</text>
<text x="448.6" y="264.1">C151</text>
<text x="448.6" y="269.2">11TB101.1</text>
<text x="448.6" y="266.7">0.1UF, 50V</text>
<text x="237.5" y="272.1" transform="rotate(-90 237.5 272.1)">ETHER_LED_LINK</text>
<text x="399.4" y="272.5">Abracon ASEMB-50.000MHZ-LC-T</text>
<text x="448.6" y="271.8">0603</text>
<text x="481.6" y="278.1">GND_L</text>
<text x="394" y="299.7">GND</text>
<text x="159.7" y="300.7" transform="rotate(-90 159.7 300.7)">GND_L</text>
<text x="175" y="300.7" transform="rotate(-90 175 300.7)">RXD_1</text>
<text x="180.1" y="300.7" transform="rotate(-90 180.1 300.7)">RXD_0</text>
<text x="195.2" y="300.7" transform="rotate(-90 195.2 300.7)">ETH_RMII_CRS_DV</text>
<text x="200.4" y="300.7" transform="rotate(-90 200.4 300.7)">RX_DV</text>
<text x="411.3" y="312">C40</text>
<text x="423" y="311.7">R92</text>
<text x="158.5" y="313.9" transform="rotate(-90 158.5 313.9)">40</text>
<text x="163.6" y="313.9" transform="rotate(-90 163.6 313.9)">39</text>
<text x="168.7" y="313.9" transform="rotate(-90 168.7 313.9)">38</text>
<text x="173.7" y="313.9" transform="rotate(-90 173.7 313.9)">37</text>
<text x="178.8" y="313.9" transform="rotate(-90 178.8 313.9)">36</text>
<text x="183.9" y="313.9" transform="rotate(-90 183.9 313.9)">35</text>
<text x="189" y="313.9" transform="rotate(-90 189 313.9)">34</text>
<text x="194.1" y="313.9" transform="rotate(-90 194.1 313.9)">33</text>
<text x="199.1" y="313.9" transform="rotate(-90 199.1 313.9)">32</text>
<text x="204.2" y="313.9" transform="rotate(-90 204.2 313.9)">31</text>
<text x="396.6" y="314.8">1000PF, 2000V</text>
<text x="417.8" y="320">1206</text>
<text x="433.1" y="322.5">1M, 1206, ANTI-SURGE</text>
<text x="141" y="329.9">1</text>
<text x="159.5" y="324.8" transform="rotate(-90 159.5 324.8)">IOGND</text>
<text x="205.2" y="326.3" transform="rotate(-90 205.2 326.3)">RX_CLK</text>
<text x="220.7" y="329.9">30</text>
<text x="390.6" y="328.9">GND_C</text>
<text x="141" y="335">2</text>
<text x="144.5" y="330.9">IO_VDD</text>
<text x="164.6" y="335.9" transform="rotate(-90 164.6 335.9)">RXD_3/PHYAD4</text>
<text x="169.6" y="335.9" transform="rotate(-90 169.6 335.9)">RXD_2/PHYAD3</text>
<text x="174.7" y="335.9" transform="rotate(-90 174.7 335.9)">RXD_1/PHYAD2</text>
<text x="179.8" y="335.9" transform="rotate(-90 179.8 335.9)">RXD_0/PHYAD1</text>
<text x="184.9" y="333" transform="rotate(-90 184.9 333)">COL/PHYAD0</text>
<text x="209.5" y="330.9">PFBIN2</text>
<text x="220.7" y="335">29</text>
<text x="236.5" y="330.7">PFBOUT</text>
<text x="430.5" y="330.1">1206</text>
<text x="120" y="341.3">TX_EN</text>
<text x="141" y="340.1">3</text>
<text x="144.5" y="336">TX_CLK</text>
<text x="144.5" y="341.1">TX_EN</text>
<text x="190" y="337.4" transform="rotate(-90 190 337.4)">RX_ER/MDIX_EN</text>
<text x="200.1" y="339.2" transform="rotate(-90 200.1 339.2)">RX_DV/MII_MODE</text>
<text x="211" y="336">DGND</text>
<text x="215.4" y="341.1">X1</text>
<text x="220.7" y="340.1">28</text>
<text x="236.5" y="340.4">ETH_RMII_REF_CLK</text>
<text x="237" y="336.3">GND_L</text>
<text x="120.1" y="346.2">TXD_0</text>
<text x="141" y="345.2">4</text>
<text x="144.5" y="346.2">TXD_0</text>
<text x="195" y="346.3" transform="rotate(-90 195 346.3)">CRS/CRS_DV/LED_CFG</text>
<text x="215.4" y="346.2">X2</text>
<text x="220.7" y="345.2">27</text>
<text x="120.1" y="351.7">TXD_1</text>
<text x="141" y="350.3">5</text>
<text x="144.5" y="351.3">TXD_1</text>
<text x="207.1" y="351.3">IOVDD33</text>
<text x="220.7" y="350.3">26</text>
<text x="236.5" y="350.5">VCC_ETH</text>
<text x="120.1" y="356.6">TXD_2</text>
<text x="141" y="355.3">6</text>
<text x="144.5" y="356.3">TXD_2</text>
<text x="212.6" y="356.3">MDC</text>
<text x="220.7" y="355.3">25</text>
<text x="236.5" y="355.6">ETH_MDC</text>
<text x="120.1" y="361.5">TXD_3</text>
<text x="141" y="360.4">7</text>
<text x="141" y="365.5">8</text>
<text x="144.5" y="361.4">TXD_3</text>
<text x="168.4" y="361.1">XCVR, ETHERNET</text>
<text x="168.7" y="363.7">12TF114</text>
<text x="211.5" y="361.9">MDIO</text>
<text x="220.7" y="362.9">24</text>
<text x="236.5" y="365.8">NRST</text>
<text x="236.5" y="360.7">ETH_MDIO</text>
<text x="141" y="370.6">9</text>
<text x="144.5" y="366.5">RESERVED</text>
<text x="144.5" y="371.6">RESERVED</text>
<text x="206.6" y="367">RESET_N</text>
<text x="220.7" y="368">23</text>
<text x="236.5" y="370.8">LED_ACT</text>
<text x="139.5" y="375.7">10</text>
<text x="144.5" y="376.7">RESERVED</text>
<text x="197.2" y="377.2">LED_SPEED/AN1</text>
<text x="200.4" y="372.1">LED_LINK/AN0</text>
<text x="220.7" y="373.1">22</text>
<text x="220.7" y="378.2">21</text>
<text x="158.5" y="395.2" transform="rotate(-90 158.5 395.2)">11</text>
<text x="159.5" y="390.1" transform="rotate(-90 159.5 390.1)">RD-</text>
<text x="163.6" y="395.2" transform="rotate(-90 163.6 395.2)">12</text>
<text x="164.6" y="390.1" transform="rotate(-90 164.6 390.1)">RD+</text>
<text x="168.7" y="395.2" transform="rotate(-90 168.7 395.2)">13</text>
<text x="169.6" y="390.1" transform="rotate(-90 169.6 390.1)">AGND</text>
<text x="173.7" y="395.2" transform="rotate(-90 173.7 395.2)">14</text>
<text x="174.7" y="390.1" transform="rotate(-90 174.7 390.1)">TD-</text>
<text x="178.8" y="395.2" transform="rotate(-90 178.8 395.2)">15</text>
<text x="179.8" y="390.1" transform="rotate(-90 179.8 390.1)">TD+</text>
<text x="183.9" y="395.2" transform="rotate(-90 183.9 395.2)">16</text>
<text x="184.9" y="390.1" transform="rotate(-90 184.9 390.1)">PFBIN1</text>
<text x="189" y="395.2" transform="rotate(-90 189 395.2)">17</text>
<text x="190" y="390.1" transform="rotate(-90 190 390.1)">AGND</text>
<text x="194.1" y="395.2" transform="rotate(-90 194.1 395.2)">18</text>
<text x="195" y="390.1" transform="rotate(-90 195 390.1)">AVDD33</text>
<text x="199.1" y="395.2" transform="rotate(-90 199.1 395.2)">19</text>
<text x="200.1" y="390.1" transform="rotate(-90 200.1 390.1)">PFBOUT</text>
<text x="204.2" y="395.2" transform="rotate(-90 204.2 395.2)">20</text>
<text x="205.2" y="390.1" transform="rotate(-90 205.2 390.1)">RBIAS</text>
<text x="169.9" y="415.5" transform="rotate(-90 169.9 415.5)">GND_L</text>
<text x="185.1" y="417.4" transform="rotate(-90 185.1 417.4)">PFBOUT</text>
<text x="190.2" y="415.5" transform="rotate(-90 190.2 415.5)">GND_L</text>
<text x="195.3" y="418.9" transform="rotate(-90 195.3 418.9)">VCC_ETH</text>
<text x="200.4" y="417.4" transform="rotate(-90 200.4 417.4)">PFBOUT</text>
<text x="205.5" y="414.7" transform="rotate(-90 205.5 414.7)">RBIAS</text>
<text x="159.7" y="421.6" transform="rotate(-90 159.7 421.6)">ETHER_RX-</text>
<text x="164.8" y="422.3" transform="rotate(-90 164.8 422.3)">ETHER_RX+</text>
<text x="175" y="421.3" transform="rotate(-90 175 421.3)">ETHER_TX-</text>
<text x="180.1" y="422" transform="rotate(-90 180.1 422)">ETHER_TX+</text>
</g>
</svg>
